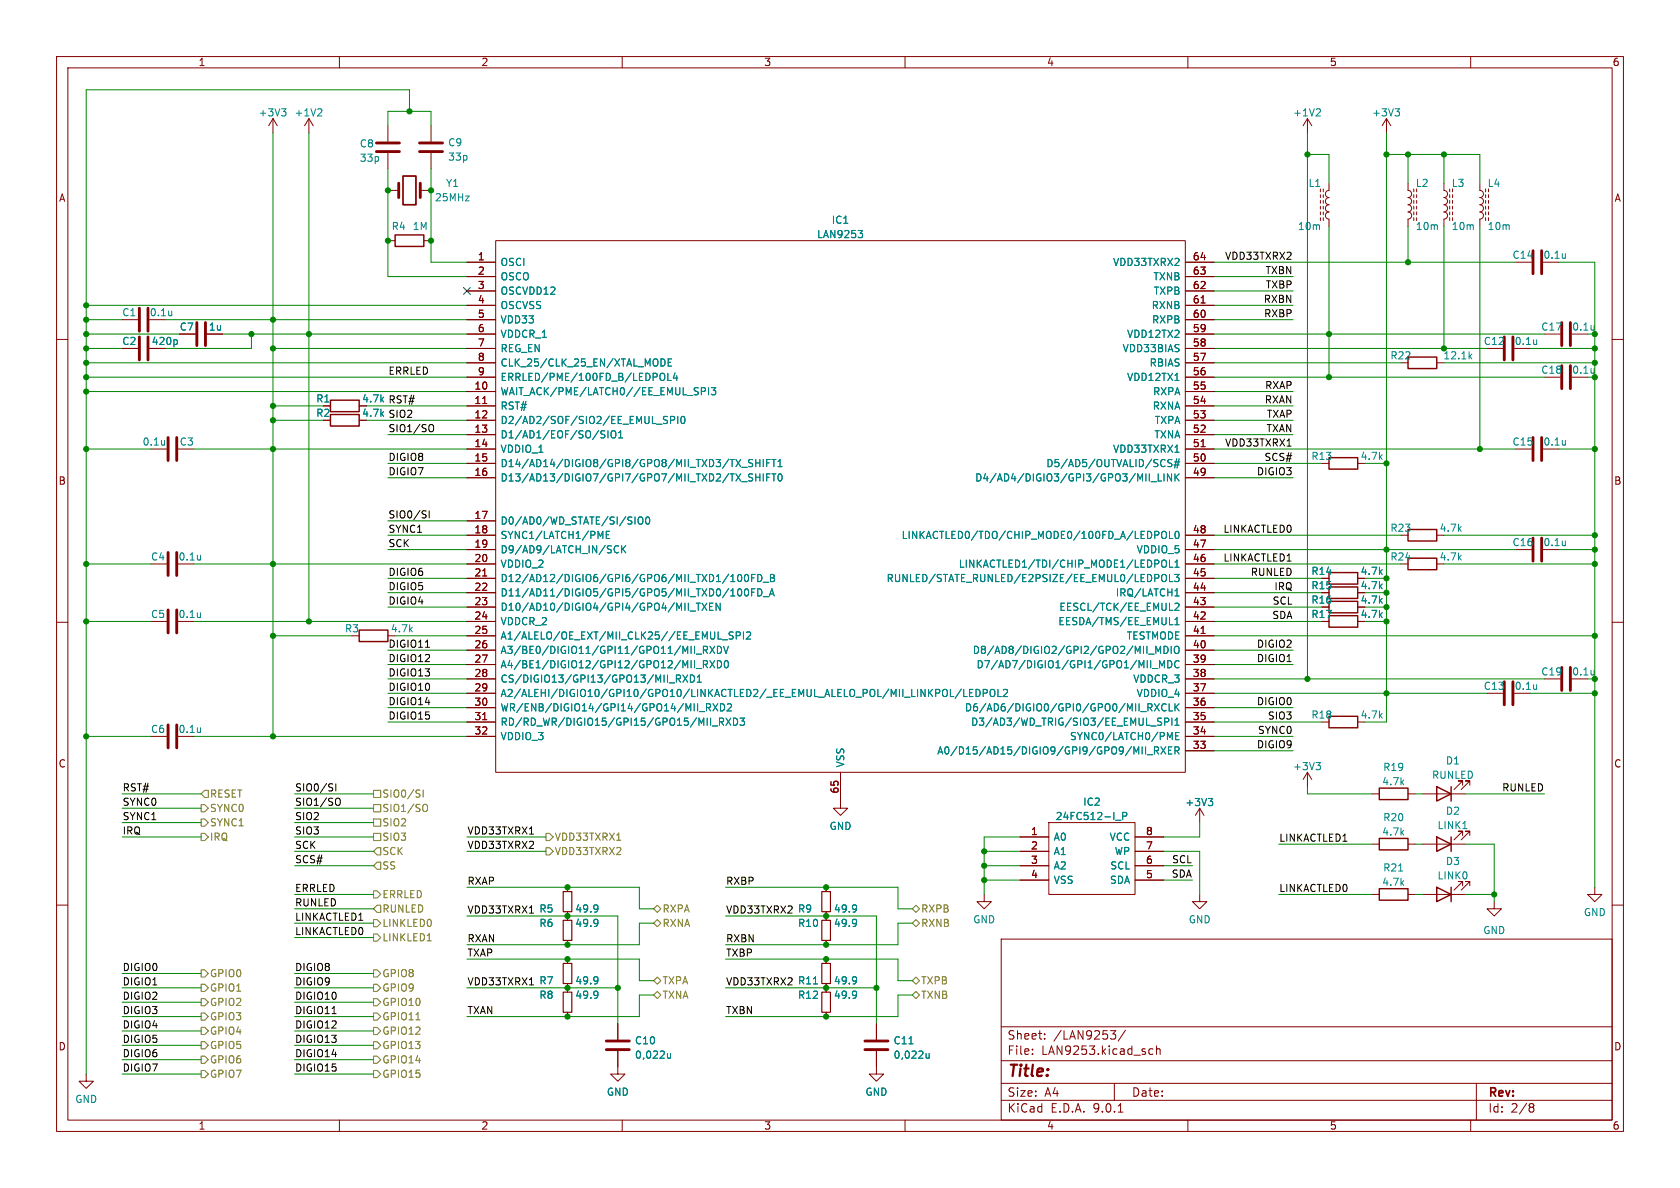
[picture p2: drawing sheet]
<svg xmlns="http://www.w3.org/2000/svg" width="297mm" height="210mm" viewBox="0 0 297 210" stroke-linecap="round" stroke-linejoin="round" font-family="sans-serif">
<g fill="none" stroke="#840000" stroke-width=".18">
<path d="M10 10h277v190h-277zM12 12h273v186h-273zM60 10v2M110 10v2M160 10v2M210 10v2M260 10v2M48.3 21l-.8 1.2M48.3 21l.7 1.2M48.3 21v2.5M54.6 21l-.8 1.2M54.6 21l.8 1.2"/>
<path d="M54.6 21v2.5M68.6 33.7h1.9M68.6 22.2v2.8M68.6 27.1v2.7M74.3 33.7h1.9M76.2 22.2v2.8M76.2 27.1v2.7M231.1 21l-.7 1.2M231.1 21l.8 1.2M231.1 21v2.5M233.4 33.4v.5M233.4 34.4v.5"/>
<path d="M233.4 35.4v.5M233.4 36.4v.6M233.4 37.5v.5M233.4 38.5v.5M233.9 33.4v.5M233.9 34.4v.5M233.9 35.4v.5M233.9 36.4v.6M233.9 37.5v.5M233.9 38.5v.5M234.9 32.4v1.3a.63 .63 0 0 0-.6 .6 .63 .63 0 0 0 .6 .6 .63 .63 0 0 0-.6 .7 .63 .63 0 0 0 .6 .6 .63 .63 0 0 0-.6 .6 .63 .63 0 0 0 .6 .7 .63 .63 0 0 0-.6 .6 .63 .63 0 0 0 .6 .6v1.3M245.1 21l-.8 1.2"/>
<path d="M245.1 21l.8 1.2M245.1 21v2.5M248.9 32.4v1.3a.63 .63 0 0 1 .7 .6 .63 .63 0 0 1-.7 .6 .63 .63 0 0 1 .7 .7 .63 .63 0 0 1-.7 .6 .63 .63 0 0 1 .7 .6 .63 .63 0 0 1-.7 .7 .63 .63 0 0 1 .7 .6 .63 .63 0 0 1-.7 .6v1.3M249.9 33.4v.5M249.9 34.4v.5M249.9 35.4v.5M249.9 36.4v.6M249.9 37.5v.5M249.9 38.5v.5M250.4 33.4v.5M250.4 34.4v.5M250.4 35.4v.5"/>
<path d="M250.4 36.4v.6M250.4 37.5v.5M250.4 38.5v.5M255.3 32.4v1.3a.63 .63 0 0 1 .6 .6 .63 .63 0 0 1-.6 .6 .63 .63 0 0 1 .6 .7 .63 .63 0 0 1-.6 .6 .63 .63 0 0 1 .6 .6 .63 .63 0 0 1-.6 .7 .63 .63 0 0 1 .6 .6 .63 .63 0 0 1-.6 .6v1.3M256.3 33.4v.5M256.3 34.4v.5M256.3 35.4v.5M256.3 36.4v.6M256.3 37.5v.5M256.3 38.5v.5M256.8 33.4v.5M256.8 34.4v.5"/>
<path d="M256.8 35.4v.5M256.8 36.4v.6M256.8 37.5v.5M256.8 38.5v.5M261.6 32.4v1.3a.63 .63 0 0 1 .7 .6 .63 .63 0 0 1-.7 .6 .63 .63 0 0 1 .7 .7 .63 .63 0 0 1-.7 .6 .63 .63 0 0 1 .7 .6 .63 .63 0 0 1-.7 .7 .63 .63 0 0 1 .7 .6 .63 .63 0 0 1-.7 .6v1.3M262.6 33.4v.5M262.6 34.4v.5M262.6 35.4v.5M262.6 36.4v.6M262.6 37.5v.5M262.6 38.5v.5M263.1 33.4v.5"/>
<path d="M263.1 34.4v.5M263.1 35.4v.5M263.1 36.4v.6M263.1 37.5v.5M263.1 38.5v.5M21.6 56.5h2.8M31.7 59.1h2.8M36.6 59.1h2.8M68.6 42.5h1.2M74.9 42.5h1.3M82.5 56.5h5.1M82.5 59.1h5.1"/>
<path d="M82.5 46.4h5.1M82.5 48.9h5.1M82.5 51.4h5.1M82.5 54h5.1M87.6 42.5h121.9v94h-121.9zM209.5 56.5h5.1M209.5 59.1h5.1M209.5 46.4h5.1M209.5 48.9h5.1M209.5 51.4h5.1M209.5 54h5.1M212.3 53.6h.8"/>
<path d="M10 60h2M21.6 61.6h2.8M26.7 79.4h2.8M57.1 71.8h1.3M82.5 71.8h5.1M82.5 61.6h5.1M82.5 79.4h5.1M82.5 64.1h5.1M82.5 66.7h5.1M82.5 69.2h5.1M82.5 74.3h5.1M82.5 76.8h5.1"/>
<path d="M85.3 71.3h.8M209.5 71.8h5.1M209.5 61.6h5.1M209.5 79.4h5.1M209.5 64.1h5.1M209.5 66.7h5.1M209.5 69.2h5.1M209.5 74.3h5.1M209.5 76.8h5.1M212.3 79h.8M254 64.1h1.3M285 60h2"/>
<path d="M26.7 99.7h2.8M82.5 99.7h5.1M82.5 81.9h5.1M82.5 84.5h5.1M82.5 92.1h5.1M82.5 94.6h5.1M82.5 97.2h5.1M209.5 99.7h5.1M209.5 81.9h5.1M209.5 84.5h5.1M209.5 94.6h5.1M209.5 97.2h5.1"/>
<path d="M10 110h2M26.7 109.9h2.8M82.5 109.9h5.1M82.5 102.2h5.1M82.5 104.8h5.1M82.5 107.3h5.1M82.5 112.4h5.1M82.5 114.9h5.1M82.5 117.5h5.1M85.3 101.8h.8M209.5 109.9h5.1M209.5 102.2h5.1"/>
<path d="M209.5 104.8h5.1M209.5 107.3h5.1M209.5 112.4h5.1M209.5 114.9h5.1M209.5 117.5h5.1M212.3 112h.8M285 110h2M26.7 130.2h2.8M82.5 130.2h5.1M82.5 120h5.1M82.5 122.6h5.1M82.5 125.1h5.1"/>
<path d="M82.5 127.6h5.1M85.3 127.2h.8M148.6 136.5v6.4h1.3l-1.3 1.2-1.3-1.2h1.3M209.5 130.2h5.1M209.5 120h5.1M209.5 122.6h5.1M209.5 125.1h5.1M209.5 127.6h5.1M209.5 132.7h5.1M231.1 136.5v2.6M231.1 136.5l-.7 1.3M231.1 136.5l.8 1.3"/>
<path d="M258.6 138.8v-.8h-.8h.8l-1.6 1.6M259.8 138.8v-.8h-.7h.7l-1.5 1.6M100.3 156.8v.8M146 156.8v.8M174 158.1v1.3h1.3l-1.3 1.3-1.3-1.3h1.3M180.3 148h5.1M180.3 150.5h5.1M180.3 153h5.1M180.3 155.6h5.1M185.4 145.4h15.3v12.7h-15.3zM200.7 148h5M200.7 150.5h5"/>
<path d="M200.7 153h5M200.7 155.6h5M212.1 158.1v1.3h1.3l-1.3 1.3-1.3-1.3h1.3M212.1 142.9l-.8 1.2M212.1 142.9l.8 1.2M212.1 142.9v2.5M242.6 149.2h1.2M242.6 158.1h1.2M242.6 140.3h1.2M248.9 149.2h1.3M248.9 158.1h1.3M248.9 140.3h1.3"/>
<path d="M251.5 149.2h7.6M251.5 158.1h7.6M251.5 140.3h7.6M258.6 147.7v-.8h-.8h.8l-1.6 1.6M258.6 156.6v-.8h-.8h.8l-1.6 1.6M259.8 147.7v-.8h-.7h.7l-1.5 1.6M259.8 156.6v-.8h-.7h.7l-1.5 1.6M264.2 159.4v1.3h1.2l-1.2 1.2-1.3-1.2h1.3M281.9 156.8v1.3h1.3l-1.3 1.3-1.2-1.3h1.2M10 160h2M100.3 161.2v1.5M100.3 166.2v.8"/>
<path d="M100.3 169.5v.8M100.3 173.9v1.5M100.3 178.9v.8M146 161.2v1.5M146 166.2v.8M146 169.5v.8M146 173.9v1.5M146 178.9v.8M177 166h108v32h-108zM285 160h2M15.2 189.9v1.2h1.3l-1.3 1.3-1.2-1.3h1.2M60 198v2"/>
<path d="M109.2 185.8v4.1h1.3l-1.3 1.2-1.3-1.2h1.3M109.2 181v2.8M110 198v2M154.9 185.8v4.1h1.3l-1.3 1.2-1.2-1.2h1.2M154.9 181v2.8M160 198v2M177 194.5h108M177 191.5h108M177 187.5h108M177 181.5h108M182.5 186.3v.1M182.5 185.5v.1"/>
<path d="M184.7 183.6v.1M184.7 182.8v.1M196.3 182.2h.9l-.5 .6 .5 .1v.5l-.2 .3h-.5M197 191.5v3M197.7 196.6h.8M199 182.1l-1.3 2M203.2 186.3h.6M203.2 185.5h.6M204.5 185.5l.2-.1 .3 .1 .1 .9M204.5 184.9v1.5M210 198v2M260 198v2"/>
<path d="M261 191.5v6.5M270.6 195.1l.4 .1 .2 .2-.3 .3M270.6 195.7h.3M270.9 195.7l.2 .2 .1 .4-.2 .2-.4 .1"/>
</g>
<g fill="none" stroke="#008484" stroke-width=".18">
<path d="M49.8 19.2h.8l-.5 .5M50.3 19.7l.3 .3v.3l-.3 .2M56.7 19.2l.2 .3-.1 .3-.7 .7h.8M233.2 19.2l.2 .3v.3l-.7 .7h.7M246.6 19.2h.8l-.4 .5M247.2 19.7l.2 .3v.3l-.2 .2M30.4 55v.8M30.4 55.7l-.1 .1M151.7 40.7h.8l-.4 .5M152.2 41.2l.3 .3v.3l-.3 .2M276.7 44.8v.9M276.7 45.5v.1"/>
<path d="M281.8 57.5v.9M281.8 58.2v.1M29.1 77.8v.9M29.1 78.6h-.1M31.1 60.1l.3 .2v.4l-.3 .2M106.5 76.7l.3 .2 .1 .3-.2 .2h-.3M106.5 76.1l.4 .1M107.5 76.1v1.3M108.1 76.3l.2-.2a.43 .43 0 0 1 .6 .5v.4a.42 .42 0 0 1-.5 .4 .42 .42 0 0 1-.4-.4zM109.4 77.4h.7M109.4 76.5l.3-.4v1.3M116.9 63.4a.64 .64 0 0 1 .7 .7 .64 .64 0 0 1-.7 .6z"/>
<path d="M116.9 66h.1a.43 .43 0 0 1 .5 .4v.4a.42 .42 0 0 1-.2 .4 .42 .42 0 0 1-.4 0M117.3 74.1l.6 .2 .1 .3-.2 .3-.5-.1M118 73.7l-.5-.1-.2 .1M118.1 66v1.3h.6M118.1 64h.4M118.5 74.3l.7-.1 .1-.2-.1-.3-.7-.1v1.3M118.7 63.4h-.6v1.3h.6M119.3 65.9l-.3 .9h.8M119.6 66.4v.9M119.8 73.6v1.3M120.5 73.7l.2-.1a.68 .68 0 0 1 .4 .6 .68 .68 0 0 1-.4 .7l-.2-.1-.1-.4zM124 69.2l.6-.1 .1-.2v-.3l-.7-.1v1.3"/>
<path d="M125.3 68.5v1.3M125.7 68.5h.8l-.4 .5 .4 .1v.6l-.2 .1-.6-.1M207.7 67.3h.7M207.7 80h.7M259.8 63l.4 .4M260.2 62.6l-.5 .5M271.7 60.1v.8M271.7 60.8h-.1M276.7 77.8v.9M276.7 78.6h.1M281.8 65.1v.9M281.8 65.9h.1"/>
<path d="M35.4 98.2v.8M35.4 98.9h.1M106.2 94.8l.4-.9v1.3M107.2 94.5h.4M107.8 93.9h-.6v1.3h.6M109.4 96.6a.6 .6 0 0 0-.9 .4 .6 .6 0 0 0 .6 .7l.3-.1M109.9 96.5v1.2M110.1 97l.5 .7M110.6 96.5l-.7 .7M112.3 91.4v1.3M112.9 91.6l.2-.2a.43 .43 0 0 1 .6 .4v.4a.42 .42 0 0 1-.5 .5 .42 .42 0 0 1-.4-.5zM114.3 91.4h.1a.68 .68 0 0 1 .5 .6 .68 .68 0 0 1-.5 .7 .84 .84 0 0 1-.1-1.3z"/>
<path d="M131.1 82.6h1M131.1 85.2h1M133.1 81.3l-.5-.1-.2 .1v.4l.5 .3 .2 .3-.3 .2-.5-.1M133.1 83.8h-.5l-.2 .1v.3l.5 .3 .2 .3-.3 .2h-.5M133.6 81.2v1.3M133.6 83.8v1.2M133.6 81.8h.7M133.6 84.4h.7M134.3 81.2v1.3M134.3 83.8v1.2M134.9 81.2v1.3M134.9 83.8v1.2"/>
<path d="M135.5 81.8h.5M135.5 84.4h.5M136.1 81.2h-.6v1.3M136.1 83.8h-.6v1.2M136.4 81.2h.8M136.4 83.8h.8M136.8 81.2v1.3M136.8 83.8v1.2M137.5 82.5h.8M137.5 81.6l.4-.4v1.3M137.7 83.9l.1-.1a.68 .68 0 0 1 .5 .6 .68 .68 0 0 1-.5 .6l-.1-.1-.2-.3zM203.5 85.2h1"/>
<path d="M204.2 93.9h.4l.3 .3-.1 .3-.6 .1M204.8 83.8v1.2h.6M205.5 94l.2-.1a.43 .43 0 0 1 .5 .4v.5a.42 .42 0 0 1-.4 .4 .42 .42 0 0 1-.4-.4v-.5zM205.5 99.1l.2-.1a.43 .43 0 0 1 .5 .4v.5a.42 .42 0 0 1-.4 .4 .42 .42 0 0 1-.4-.4v-.5zM205.8 83.8v1.2M206.8 93.9v1.3h.6M206.8 99v1.3h.6M207.1 83.8v1.2l-.7-1.2v1.2M207.2 81.3l-.5-.1-.2 .1v.4l.6 .3 .1 .3-.3 .2-.4-.1M207.5 82.2h.9M207.7 81.6h.9M207.7 83.8v1.2"/>
<path d="M207.7 99.4l.4-.4v1.3M207.8 94l.2-.1a.68 .68 0 0 1 .5 .7 .68 .68 0 0 1-.5 .6l-.2-.1-.1-.4zM207.9 84.3l.5 .7M208 81.1l-.3 1.6M208.4 81.1l-.3 1.6M208.4 83.8l-.7 .7M276.7 95.6v.9M276.7 96.3v.1M35.4 108.3v.9M35.4 109v.1M119.6 120l.6-.1 .1-.2-.1-.3-.6-.1v1.3M119.9 120l.4 .6"/>
<path d="M120.7 119.3l.9 1.3M121.6 119.3l-.9 1.3M122 108h1M122.1 119.3a.64 .64 0 0 1 .7 .7 .64 .64 0 0 1-.7 .6zM123.1 106.6h.7M123.1 115.6h1M123.1 118.2h1M123.3 119.7l.3-.4v1.3M123.4 106.6v1.3M124.1 106.6l.9 1.3M124.4 114.9l.6-.1 .1-.1-.1-.3-.6-.2v1.3M124.4 117.4h.6l.1-.2-.1-.3-.6-.1v1.3"/>
<path d="M124.7 114.9l.4 .6M124.7 117.4l.4 .7M125 106.6l-.9 1.3M125.4 107.2h.5M125.5 114.2l.9 1.3M125.5 116.8l.9 1.3M126 106.6h-.6v1.3h.6M126.4 114.2l-.9 1.3M126.4 116.8l-.9 1.3M126.8 116.8a.64 .64 0 0 1 .8 .6 .64 .64 0 0 1-.8 .7zM126.8 114.2a.64 .64 0 0 1 .8 .7 .64 .64 0 0 1-.8 .6zM127.3 106.6v1.3l-.7-1.3v1.3"/>
<path d="M127.7 113.1h.9M127.9 114.2l.4 1.3 .5-1.3M128.2 116.9l.1-.1a.68 .68 0 0 1 .5 .6 .68 .68 0 0 1-.5 .7l-.1-.2-.2-.3zM129.6 111.8l-.5-.1-.1 .1v.4l.5 .2 .1 .3-.2 .3-.5-.1M130.2 112.4l.6-.1 .1-.2-.1-.3-.6-.1v1.3M130.5 101.7l.2-.2a.68 .68 0 0 1 .4 .7 .68 .68 0 0 1-.4 .6l-.2-.1-.1-.4zM130.5 104.2l.2-.1a.68 .68 0 0 1 .4 .6 .68 .68 0 0 1-.4 .7l-.2-.2-.1-.3zM131.4 111.7v1.3M131.8 101.6l.1-.1a.68 .68 0 0 1 .5 .7 .68 .68 0 0 1-.5 .6 .84 .84 0 0 1-.1-1.2zM131.8 104.1h.1a.68 .68 0 0 1 .5 .6 .68 .68 0 0 1-.5 .7 .84 .84 0 0 1-.1-1.3zM132 111.8l.5-.1 .2 .4-.8 .9h.8M132.9 102.1h.4"/>
<path d="M132.9 104.7h.4M133.5 101.5h-.6v1.3M133.5 104.1h-.6v1.3M134 101.5a.64 .64 0 0 1 .7 .7 .64 .64 0 0 1-.7 .6zM134 104.1a.64 .64 0 0 1 .7 .6 .64 .64 0 0 1-.7 .7zM134.9 102.9h1M134.9 105.5h1M136 105.4l.4-1.3 .5 1.3M136.1 105h.7M136.2 101.5h.4l.3 .3-.3 .3 .3 .2v.3l-.2 .2h-.5zM136.2 102.1h.4M203.1 115.6h.9"/>
<path d="M203.7 118.2h1M204.3 115.5v-1.3l.5 1 .4-1v1.3M204.8 101.7v.4M205 118.1v-1.3l.4 .9 .4-.9v1.3M205.5 101.6l.2-.1a.43 .43 0 0 1 .5 .5v.4a.42 .42 0 0 1-.4 .4 .42 .42 0 0 1-.4-.4v-.4zM205.8 114.2a.64 .64 0 0 1 .7 .7 .64 .64 0 0 1-.7 .6zM206.5 116.8a.64 .64 0 0 1 .7 .6 .64 .64 0 0 1-.7 .7zM206.8 101.5v1.3h.6M206.8 107.9h.6M206.8 110.4h.6M207.1 114.2v1.3M207.7 101.5h.7l-.4 .5 .4 .1v.6l-.2 .1-.5-.1"/>
<path d="M207.7 105.4h.7M207.7 106.7l.5-.1 .2 .4-.7 .9h.7M207.7 100.3h.7M207.7 109.5l.4-.3v1.2M207.7 110.4h.7M207.8 114.3l.1-.1a.43 .43 0 0 1 .5 .5v.4a.42 .42 0 0 1-.4 .4 .42 .42 0 0 1-.4-.4v-.4zM207.8 104.4l.3-.3v1.3M208.4 116.9a.6 .6 0 0 0-.8 .4 .6 .6 0 0 0 .6 .8l.2-.2M281.8 118.5v.8M281.8 119.2v.1M35.4 128.6v.9M35.4 129.4h.1"/>
<path d="M118.3 120.7h1M123.3 120.6h.7M123.6 125.8h1M124.9 125.1l.6-.1 .1-.2v-.3l-.7-.1v1.3M125.2 125.1l.4 .6M125.9 128.3h1M126 124.4l.9 1.3M126.9 124.4l-.9 1.3M127.2 127.6l.6-.1 .1-.1v-.3l-.7-.2v1.3M127.4 124.4a.64 .64 0 0 1 .7 .6 .64 .64 0 0 1-.7 .7zM127.5 127.6l.4 .6M128.3 126.9l.9 1.3"/>
<path d="M128.6 124.5l.5-.1 .2 .4-.8 .9h.8M129.2 126.9l-.9 1.3M129.7 126.9a.64 .64 0 0 1 .7 .7 .64 .64 0 0 1-.7 .6zM130.8 126.9h.8l-.4 .5 .4 .1v.6l-.2 .1-.6-.1M170 121.8l-1.1 1.6M170.4 121.9v1.2h.6M171.4 122.5h.4M172 121.9h-.6v1.2h.6M172.6 121.9a.64 .64 0 0 1 .7 .6 .64 .64 0 0 1-.7 .6zM173.8 122.5h.6l.1-.2v-.3l-.7-.1v1.2M175.2 121.9h.1a.43 .43 0 0 1 .6 .4v.4a.42 .42 0 0 1-.4 .5 .42 .42 0 0 1-.5-.5v-.4zM176.4 121.9v1.2h.6"/>
<path d="M177.4 122l.5-.1 .2 .3-.8 .9h.8M202.5 132v1.3M202.8 133.4h1M203.2 125.1l.5 .6M203.4 124.4l.3 .2-.1 .3-.2 .2M204.1 124.4l.8 1.3M204.1 132.7l.6-.1 .1-.2v-.3l-.7-.1v1.3M204.4 132.7l.4 .6M204.8 127h.6M204.8 127.5l.4 .2 .2 .3-.3 .2h-.5M204.9 124.4l-.8 1.3M205.2 132l.9 1.3"/>
<path d="M205.9 127.6l.6-.1 .1-.1v-.3l-.7-.2v1.3M206.1 132l-.9 1.3M206.1 124.5a.6 .6 0 0 0-.8 .4 .6 .6 0 0 0 .6 .8l.2-.1M206.6 132.6h.4M206.7 124.4v1.3h.6M206.8 130.4l.4-.9v1.3M207.2 126.9v1.3M207.2 132h-.6v1.3h.6M207.7 124.4v1.3M207.7 132.7l.6-.1 .1-.2v-.3l-.7-.1v1.3M207.7 128.2h.7M207.7 127.3l.4-.4v1.3"/>
<path d="M207.8 130.1h.5M207.9 124.9l.5 .8M208 132.7l.4 .6M208.4 124.4l-.7 .7M208.4 129.5h-.6v1.3h.6M232.7 134.8h.7l-.4 .5M233.2 135.3l.2 .2v.3l-.2 .3M271.7 121v.9M271.7 121.7l-.1 .1M197.2 145h1M198.5 144.3l.6-.1 .1-.2-.1-.3-.6-.1v1.3M213.6 141.1h.8l-.4 .5"/>
<path d="M214.1 141.6l.3 .3v.3l-.3 .2M247.3 154h.7M258.6 146.5h.7M105.6 175.3a1.07 1.07 0 0 1-.1 1.1M105.6 160v.1a1.07 1.07 0 0 1-.1 1M105.6 162.6a1.07 1.07 0 0 1-.1 1.1M105.6 172.7v.1a1.07 1.07 0 0 1-.1 1M105.7 175.7l-.1 .2M105.7 173.2l-.1 .2M105.7 160.5l-.1 .2M105.7 163l-.1 .2M143.8 173.9h.7"/>
<path d="M151.3 160l.1 .1a1.07 1.07 0 0 1-.2 1M151.3 162.6h.1a1.07 1.07 0 0 1-.2 1.1M151.3 172.7l.1 .1a1.07 1.07 0 0 1-.2 1M151.3 175.3h.1a1.07 1.07 0 0 1-.2 1.1M151.4 160.5l-.1 .2M151.4 163l-.1 .2M151.4 173.2l-.1 .2M151.4 175.7l-.1 .2M118.5 186.9l-.1 .2-.3-.1M118.5 186.2v.9M160.7 184.5h.7M164.3 186.2v.9"/>
<path d="M164.3 186.9l-.2 .2-.3-.1"/>
</g>
<g fill="none" stroke="#840000" stroke-width=".51">
<path d="M66.5 25.3h4.1M66.5 26.8h4.1M70.5 32.4v2.5M74.2 25.3h4M74.2 26.8h4M74.3 32.4v2.5M24.6 54.5v4M24.6 59.6v4M26.2 54.5v4M26.2 59.6v4M34.8 57v4.1M36.3 57v4.1"/>
<path d="M265.9 59.6v4M267.5 59.6v4M271 44.3v4.1M272.5 44.3v4.1M276.1 57v4.1M277.6 57v4.1M29.7 77.3v4.1M31.2 77.3v4.1M271 77.3v4.1M272.5 77.3v4.1M276.1 64.6v4.1M277.6 64.6v4.1"/>
<path d="M29.7 97.7v4M31.2 97.7v4M271 95.1v4.1M272.5 95.1v4.1M29.7 107.8v4.1M31.2 107.8v4.1M276.1 118v4M277.6 118v4M29.7 128.1v4.1M31.2 128.1v4.1M265.9 120.5v4.1M267.5 120.5v4.1"/>
<path d="M107.2 184h4.1M107.2 185.5h4.1M152.9 184h4.1M152.9 185.5h4.1"/>
</g>
<g fill="none" stroke="#840000" stroke-width=".25">
<path d="M69.8 41.5h5.1v2.1h-5.1zM58.4 73.3h5.1v2h-5.1zM58.4 70.7h5.1v2.1h-5.1zM248.9 63.1h5.1v2.1h-5.1zM234.9 80.9h5.1v2h-5.1zM248.9 93.6h5.1v2h-5.1zM248.9 98.7h5.1v2h-5.1zM63.5 111.4h5.1v2h-5.1zM234.9 106.3h5.1v2h-5.1zM234.9 108.8h5.1v2.1h-5.1zM234.9 103.8h5.1v2h-5.1zM234.9 101.2h5.1v2.1h-5.1z"/>
<path d="M234.9 126.6h5.1v2.1h-5.1zM243.8 139.3h5.1v2.1h-5.1zM254 139.1l2.5 1.2-2.5 1.3zM256.5 139.1v2.5M243.8 157.1h5.1v2h-5.1zM243.8 148.2h5.1v2h-5.1zM254 148l2.5 1.2-2.5 1.3zM254 156.8l2.5 1.3-2.5 1.3zM256.5 148v2.5M256.5 156.8v2.6"/>
</g>
<path d="M99.6 157.6h1.5v3.6h-1.5zM145.3 157.6h1.5v3.6h-1.5zM99.6 175.4h1.5v3.5h-1.5zM99.6 170.3h1.5v3.6h-1.5zM99.6 162.7h1.5v3.5h-1.5zM145.3 162.7h1.5v3.5h-1.5zM145.3 170.3h1.5v3.6h-1.5zM145.3 175.4h1.5v3.5h-1.5z" fill="none" stroke="#840000" stroke-width=".2"/>
<path d="M71.2 31.1h2.3v5.1h-2.3z" fill="none" stroke="#840000" stroke-width=".3"/>
<g fill="none" stroke="#848400" stroke-width=".18">
<path d="M36.2 139.7h.6v1.3h-.6l-.6-.7zM66 139.7h1.3v1.3h-1.3zM74.1 139.6l.2 .1M74.8 139.6v1.3M35.6 142.2h.6l.6 .7-.6 .6h-.6zM35.6 144.8h.6l.6 .6-.6 .7h-.6zM35.6 147.3h.6l.6 .7-.6 .6h-.6zM66 144.8h1.3v1.3h-1.3zM66 142.2h1.3v1.3h-1.3zM66 147.3h1.3v1.3h-1.3zM66 157.5h.7l.6 .6-.6 .7h-.7zM66.7 152.4h.6v1.3h-.6l-.7-.7z"/>
<path d="M66.7 149.9h.6v1.2h-.6l-.7-.6zM74.1 140.4l.2 .2-.2 .3M75 142.2a.43 .43 0 0 1 .6 .4v.4a.43 .43 0 0 1-.6 .5M96.5 147.3h.7l.6 .7-.6 .6h-.7zM96.5 149.9h.7l.6 .6-.6 .6h-.7zM109 148.5h.8M35.6 176.5h.6l.6 .7-.6 .6h-.6zM35.6 179.1h.6l.6 .6-.6 .6h-.6zM35.6 171.5h.6l.6 .6-.6 .6h-.6zM35.6 174h.6l.6 .6-.6 .7h-.6zM66 176.5h.7l.6 .7-.6 .6h-.7zM66 165.1h.7l.6 .6-.6 .7h-.7z"/>
<path d="M66 162.6h.7l.6 .6-.6 .6h-.7zM66 171.5h.7l.6 .6-.6 .6h-.7zM66 174h.7l.6 .6-.6 .7h-.7zM66 179.1h.7l.6 .6-.6 .6h-.7zM66.7 160h.6v1.3h-.6l-.7-.6zM75.5 166.3h.7M115.6 175.9l.6-.6 .6 .6-.6 .6zM115.6 163.2l.6-.6 .6 .6-.6 .6zM115.6 173.4l.6-.7 .6 .7-.6 .6zM115.6 160.7l.6-.7 .6 .7-.6 .6zM161.3 163.2l.6-.6 .7 .6-.7 .6zM161.3 160.7l.6-.7 .7 .7-.7 .6z"/>
<path d="M161.3 173.4l.6-.7 .7 .7-.7 .6zM161.3 175.9l.6-.6 .7 .6-.7 .6zM35.6 186.7h.6l.6 .6-.6 .7h-.6zM35.6 184.2h.6l.6 .6-.6 .6h-.6zM35.6 189.2h.6l.6 .7-.6 .6h-.6zM35.6 181.6h.6l.6 .6-.6 .7h-.6zM66 184.2h.7l.6 .6-.6 .6h-.7zM66 189.2h.7l.6 .7-.6 .6h-.7zM66 186.7h.7l.6 .6-.6 .7h-.7zM66 181.6h.7l.6 .6-.6 .7h-.7zM73.5 180.3h.8"/>
</g>
<g fill="none" stroke="#000" stroke-width=".18">
<path d="M76.1 75.1a.43 .43 0 0 1 .6 .4v.4a.43 .43 0 0 1-.6 .4M227.5 78.9h.8M75.2 90.3l.1 .1M75.2 91l.1 .2-.1 .3M75.9 90.3v1.3M75.2 114.4h.7M58.6 138.6h.2M58.7 139.3l.1 .2-.1 .3M59.4 138.6v1.2M59.6 141.1a.43 .43 0 0 1 .6 .4v.4a.43 .43 0 0 1-.6 .5M93.6 147.4h.7M58.7 179.2h.7"/>
<path d="M93.6 174.1h.7M93.6 161.4h.7"/>
</g>
<g fill="none" stroke="#008400" stroke-width=".18">
<path d="M72.4 19.7v-3.8h-57.2v174M48.3 23.5v106.7M54.6 23.5v86.4M68.6 29.8v19.1h13.9M68.6 22.2v-2.5h7.6v2.5M76.2 29.8v16.6h6.3M231.1 27.3h3.8v5.1M231.1 23.5v96.5M245.1 27.3h16.5v5.1M245.1 23.5v104.1h-3.8M248.9 27.3v5.1M255.3 27.3v5.1"/>
<path d="M15.2 54h67.3M15.2 56.5h6.4M15.2 59.1h16.5M29.2 56.5h53.3M39.4 59.1h43.1M44.4 59.1v2.5h-15.2M214.6 54h14M214.6 56.5h14M214.6 59.1h58.4M214.6 46.4h53.4M214.6 51.4h14M214.6 48.9h14"/>
<path d="M234.9 40v26.7M248.9 40v6.4M255.3 40v21.6M261.6 40v39.4M275.6 46.4h6.3v110.4M280.7 59.1h1.2M15.2 61.6h6.4M15.2 66.7h67.3M15.2 79.4h11.5M15.2 64.1h67.3M15.2 69.2h67.3M34.3 79.4h48.2"/>
<path d="M48.3 61.6h34.2M48.3 71.8h8.8M48.3 74.3h8.8M64.8 71.8h17.7M64.8 74.3h17.7M68.6 76.8h13.9M214.6 61.6h48.3M214.6 66.7h58.4M214.6 79.4h53.4M214.6 64.1h33M214.6 71.8h14M214.6 74.3h14"/>
<path d="M214.6 69.2h14M214.6 76.8h14M255.3 64.1h26.6M270.5 61.6h11.4M275.6 79.4h6.3M280.7 66.7h1.2M15.2 99.7h11.5M34.3 99.7h48.2M68.6 81.9h13.9M68.6 97.2h13.9M68.6 94.6h13.9M68.6 84.5h13.9"/>
<path d="M68.6 92.1h13.9M214.6 81.9h19.1M214.6 97.2h53.4M214.6 99.7h33M214.6 94.6h33M214.6 84.5h14M241.3 81.9h3.8M255.3 99.7h26.6M255.3 94.6h26.6M275.6 97.2h6.3M15.2 109.9h11.5M34.3 109.9h48.2"/>
<path d="M48.3 112.4h13.9M68.6 104.8h13.9M68.6 102.2h13.9M68.6 107.3h13.9M68.6 114.9h13.9M68.6 117.5h13.9M69.8 112.4h12.7M214.6 109.9h19.1M214.6 104.8h19.1M214.6 102.2h19.1M214.6 112.4h67.3M214.6 107.3h19.1"/>
<path d="M214.6 114.9h14M214.6 117.5h14M241.3 109.9h3.8M241.3 104.8h3.8M241.3 102.2h3.8M241.3 107.3h3.8M15.2 130.2h11.5M34.3 130.2h48.2M68.6 120h13.9M68.6 122.6h13.9M68.6 127.6h13.9M68.6 125.1h13.9"/>
<path d="M214.6 120h58.4M214.6 122.6h48.3M214.6 127.6h19.1M214.6 125.1h14M214.6 130.2h14M214.6 132.7h14M231.1 139.1v1.2h11.5M270.5 122.6h11.4M280.7 120h1.2M21.6 140.3h14M21.6 145.4h14M21.6 142.9h14"/>
<path d="M21.6 148h14M52.1 140.3h13.9M52.1 158.1h13.9M52.1 150.5h13.9M52.1 145.4h13.9M52.1 142.9h13.9M52.1 148h13.9M52.1 153h13.9M82.5 156.8h30.5v3.9h2.6M82.5 150.5h14M82.5 148h14M128.3 156.8h30.4v3.9h2.6"/>
<path d="M174 150.5h6.3M174 153h6.3M174 155.6h6.3M180.3 148h-6.3v10.1M205.7 150.5h6.4v7.6M205.7 153h5.1M205.7 155.6h5.1M212.1 145.4v2.6h-6.4M226.1 158.1h16.5M226.1 149.2h16.5M250.2 140.3h1.3M250.2 158.1h1.3"/>
<path d="M250.2 149.2h1.3M259.1 140.3h13.9M259.1 158.1h5.1M259.1 149.2h5.1v10.2M21.6 179.7h14M21.6 172.1h14M21.6 174.6h14M21.6 177.2h14M52.1 179.7h13.9M52.1 160.7h13.9M52.1 163.2h13.9M52.1 165.7h13.9"/>
<path d="M52.1 172.1h13.9M52.1 174.6h13.9M52.1 177.2h13.9M82.5 174.6h26.7M82.5 169.5h30.5v3.9h2.6M82.5 161.9h26.7v19.1M115.6 175.9h-2.6v3.8h-30.5M115.6 163.2h-2.6v3.8h-30.5M128.3 174.6h26.6M128.3 169.5h30.4v3.9h2.6M128.3 161.9h26.6v19.1M161.3 175.9h-2.6v3.8h-30.4"/>
<path d="M161.3 163.2h-2.6v3.8h-30.4M21.6 187.3h14M21.6 184.8h14M21.6 182.2h14M21.6 189.9h14M52.1 187.3h13.9M52.1 184.8h13.9M52.1 182.2h13.9M52.1 189.9h13.9"/>
</g>
<path d="M81.9 50.8l1.3 1.2M83.2 50.8l-1.3 1.2" fill="none" stroke="#000084" stroke-width=".18"/>
<g fill="#008400" stroke="#008400" stroke-width=".18">
<circle cx="100.3" cy="156.8" r=".46"/>
<circle cx="15.2" cy="130.2" r=".46"/>
<circle cx="100.3" cy="169.5" r=".46"/>
<circle cx="100.3" cy="179.7" r=".46"/>
<circle cx="100.3" cy="174.6" r=".46"/>
<circle cx="109.2" cy="174.6" r=".46"/>
<circle cx="100.3" cy="161.9" r=".46"/>
<circle cx="100.3" cy="167" r=".46"/>
<circle cx="146" cy="156.8" r=".46"/>
<circle cx="146" cy="161.9" r=".46"/>
<circle cx="146" cy="167" r=".46"/>
<circle cx="146" cy="174.6" r=".46"/>
<circle cx="146" cy="179.7" r=".46"/>
<circle cx="146" cy="169.5" r=".46"/>
<circle cx="154.9" cy="174.6" r=".46"/>
<circle cx="248.9" cy="27.3" r=".46"/>
<circle cx="245.1" cy="27.3" r=".46"/>
<circle cx="234.9" cy="59.1" r=".46"/>
<circle cx="255.3" cy="27.3" r=".46"/>
<circle cx="231.1" cy="27.3" r=".46"/>
<circle cx="281.9" cy="66.7" r=".46"/>
<circle cx="281.9" cy="59.1" r=".46"/>
<circle cx="281.9" cy="64.1" r=".46"/>
<circle cx="281.9" cy="79.4" r=".46"/>
<circle cx="281.9" cy="61.6" r=".46"/>
<circle cx="255.3" cy="61.6" r=".46"/>
<circle cx="281.9" cy="112.4" r=".46"/>
<circle cx="281.9" cy="99.7" r=".46"/>
<circle cx="281.9" cy="122.6" r=".46"/>
<circle cx="281.9" cy="120" r=".46"/>
<circle cx="245.1" cy="109.9" r=".46"/>
<circle cx="264.2" cy="158.1" r=".46"/>
<circle cx="234.9" cy="66.7" r=".46"/>
<circle cx="248.9" cy="46.4" r=".46"/>
<circle cx="245.1" cy="104.8" r=".46"/>
<circle cx="261.6" cy="79.4" r=".46"/>
<circle cx="245.1" cy="81.9" r=".46"/>
<circle cx="245.1" cy="97.2" r=".46"/>
<circle cx="245.1" cy="102.2" r=".46"/>
<circle cx="281.9" cy="94.6" r=".46"/>
<circle cx="281.9" cy="97.2" r=".46"/>
<circle cx="245.1" cy="122.6" r=".46"/>
<circle cx="245.1" cy="107.3" r=".46"/>
<circle cx="174" cy="155.6" r=".46"/>
<circle cx="174" cy="153" r=".46"/>
<circle cx="231.1" cy="120" r=".46"/>
<circle cx="174" cy="150.5" r=".46"/>
<circle cx="44.4" cy="59.1" r=".46"/>
<circle cx="48.3" cy="56.5" r=".46"/>
<circle cx="54.6" cy="59.1" r=".46"/>
<circle cx="15.2" cy="69.2" r=".46"/>
<circle cx="15.2" cy="79.4" r=".46"/>
<circle cx="15.2" cy="66.7" r=".46"/>
<circle cx="15.2" cy="61.6" r=".46"/>
<circle cx="15.2" cy="64.1" r=".46"/>
<circle cx="48.3" cy="79.4" r=".46"/>
<circle cx="48.3" cy="71.8" r=".46"/>
<circle cx="68.6" cy="33.7" r=".46"/>
<circle cx="76.2" cy="33.7" r=".46"/>
<circle cx="15.2" cy="59.1" r=".46"/>
<circle cx="15.2" cy="54" r=".46"/>
<circle cx="15.2" cy="56.5" r=".46"/>
<circle cx="68.6" cy="42.5" r=".46"/>
<circle cx="76.2" cy="42.5" r=".46"/>
<circle cx="72.4" cy="19.7" r=".46"/>
<circle cx="15.2" cy="99.7" r=".46"/>
<circle cx="48.3" cy="99.7" r=".46"/>
<circle cx="15.2" cy="109.9" r=".46"/>
<circle cx="54.6" cy="109.9" r=".46"/>
<circle cx="48.3" cy="130.2" r=".46"/>
<circle cx="48.3" cy="112.4" r=".46"/>
<circle cx="48.3" cy="74.3" r=".46"/>
<circle cx="48.3" cy="61.6" r=".46"/>
</g>
<text font-size="2.8" fill="#840000" x="178" y="190.9">Title:</text>
<g font-size="2.1" fill="#840000">
<text x="178" y="184">Sheet:</text>
<text x="186.2" y="184">/LAN9253/</text>
<text x="178" y="186.7">File:</text>
<text x="184.1" y="186.7">LAN9253.kicad_sch</text>
<text x="178" y="196.9">KiCad</text>
<text x="178" y="194.1">Size:</text>
<text x="184.7" y="194.1">A4</text>
<text x="185.7" y="196.9">E.D.A.</text>
<text x="193.3" y="196.9">9.0.1</text>
<text x="200" y="194.1">Date:</text>
<text x="263" y="194.3">Rev:</text>
<text x="263" y="196.9">Id:</text>
<text x="267.1" y="196.9">2/8</text>
</g>
<g font-size="1.8" fill="#840000">
<text x="35" y="11.9">1</text>
<text x="85" y="11.9">2</text>
<text x="135" y="11.9">3</text>
<text x="185" y="11.9">4</text>
<text x="235" y="11.9">5</text>
<text x="285" y="11.9">6</text>
<text x="10.3" y="35.9">A</text>
<text x="285.3" y="35.9">A</text>
<text x="84.4" y="46.1">1</text>
<text x="210.8" y="46.1">64</text>
<text x="84.4" y="48.6">2</text>
<text x="84.4" y="51.2">3</text>
<text x="84.4" y="53.7">4</text>
<text x="210.8" y="48.6">63</text>
<text x="210.8" y="51.2">62</text>
<text x="210.8" y="53.7">61</text>
<text x="84.4" y="56.3">5</text>
<text x="84.4" y="58.8">6</text>
<text x="210.8" y="56.3">60</text>
<text x="210.8" y="58.8">59</text>
<text x="26.7" y="61.2">420p</text>
<text x="84.4" y="61.3">7</text>
<text x="84.4" y="63.9">8</text>
<text x="210.8" y="61.3">58</text>
<text x="210.8" y="63.9">57</text>
<text x="63.9" y="71.3">4.7k</text>
<text x="83.8" y="69">10</text>
<text x="83.8" y="71.5">11</text>
<text x="84.4" y="66.4">9</text>
<text x="210.8" y="66.4">56</text>
<text x="210.8" y="69">55</text>
<text x="210.8" y="71.5">54</text>
<text x="55.8" y="73.9">R2</text>
<text x="63.9" y="73.9">4.7k</text>
<text x="83.8" y="74">12</text>
<text x="83.8" y="76.6">13</text>
<text x="210.8" y="74">53</text>
<text x="210.8" y="76.6">52</text>
<text x="83.8" y="79.1">14</text>
<text x="83.8" y="81.7">15</text>
<text x="210.8" y="79.1">51</text>
<text x="210.8" y="81.7">50</text>
<text x="10.3" y="85.9">B</text>
<text x="83.8" y="84.2">16</text>
<text x="210.8" y="84.2">49</text>
<text x="285.3" y="85.9">B</text>
<text x="83.8" y="91.8">17</text>
<text x="83.8" y="94.4">18</text>
<text x="210.8" y="94.4">48</text>
<text x="83.8" y="96.9">19</text>
<text x="83.8" y="99.4">20</text>
<text x="83.8" y="102">21</text>
<text x="210.8" y="96.9">47</text>
<text x="210.8" y="99.4">46</text>
<text x="210.8" y="102">45</text>
<text x="231.7" y="101.8">R14</text>
<text x="240.4" y="101.8">4.7k</text>
<text x="83.8" y="104.5">22</text>
<text x="83.8" y="107.1">23</text>
<text x="210.8" y="104.5">44</text>
<text x="210.8" y="107.1">43</text>
<text x="231.7" y="106.9">R16</text>
<text x="231.7" y="104.4">R15</text>
<text x="240.4" y="106.9">4.7k</text>
<text x="240.4" y="104.4">4.7k</text>
<text x="83.8" y="109.6">24</text>
<text x="83.8" y="112.1">25</text>
<text x="210.8" y="109.6">42</text>
<text x="210.8" y="112.1">41</text>
<text x="231.7" y="109.4">R17</text>
<text x="240.4" y="109.4">4.7k</text>
<text x="83.8" y="114.7">26</text>
<text x="83.8" y="117.2">27</text>
<text x="83.8" y="119.8">28</text>
<text x="210.8" y="114.7">40</text>
<text x="210.8" y="117.2">39</text>
<text x="210.8" y="119.8">38</text>
<text x="83.8" y="122.3">29</text>
<text x="83.8" y="124.8">30</text>
<text x="210.8" y="122.3">37</text>
<text x="210.8" y="124.8">36</text>
<text x="83.8" y="127.4">31</text>
<text x="83.8" y="129.9">32</text>
<text x="210.8" y="127.4">35</text>
<text x="210.8" y="129.9">34</text>
<text x="10.3" y="135.9">C</text>
<text x="210.8" y="132.5">33</text>
<text x="285.3" y="135.9">C</text>
<text x="148.3" y="140.4" transform="rotate(-90 148.3 140.4)">65</text>
<text x="182.2" y="147.7">1</text>
<text x="202.5" y="147.7">8</text>
<text x="182.2" y="150.2">2</text>
<text x="182.2" y="152.8">3</text>
<text x="182.2" y="155.3">4</text>
<text x="202.5" y="150.2">7</text>
<text x="202.5" y="152.8">6</text>
<text x="202.5" y="155.3">5</text>
<text x="10.3" y="185.9">D</text>
<text x="285.3" y="185.9">D</text>
<text x="35" y="199.9">1</text>
<text x="85" y="199.9">2</text>
<text x="135" y="199.9">3</text>
<text x="185" y="199.9">4</text>
<text x="235" y="199.9">5</text>
<text x="285" y="199.9">6</text>
</g>
<g font-size="1.8" fill="#008484">
<text x="45.6" y="20.8">+3V3</text>
<text x="52" y="20.8">+1V2</text>
<text x="228.5" y="20.8">+1V2</text>
<text x="242.5" y="20.8">+3V3</text>
<text x="63.5" y="26.3">C8</text>
<text x="63.5" y="28.8">33p</text>
<text x="79.1" y="26.1">C9</text>
<text x="79.1" y="28.6">33p</text>
<text x="76.8" y="35.8">25MHz</text>
<text x="78.8" y="33.2">Y1</text>
<text x="231.2" y="33.2">L1</text>
<text x="250.2" y="33.2">L2</text>
<text x="256.5" y="33.2">L3</text>
<text x="262.9" y="33.2">L4</text>
<text x="69.1" y="40.9">R4</text>
<text x="72.9" y="40.9">1M</text>
<text x="146.9" y="39.8">IC1</text>
<text x="229.4" y="40.9">10m</text>
<text x="250.2" y="40.9">10m</text>
<text x="256.5" y="40.9">10m</text>
<text x="262.9" y="40.9">10m</text>
<text x="88.4" y="47.2">OSCI</text>
<text x="144.3" y="42.3">LAN9253</text>
<text x="196.7" y="47.2">VDD33TXRX2</text>
<text x="267.3" y="45.9">C14</text>
<text x="272.8" y="45.9">0.1u</text>
<text x="88.4" y="49.8">OSCO</text>
<text x="88.4" y="52.3">OSCVDD12</text>
<text x="203.8" y="49.8">TXNB</text>
<text x="203.9" y="52.3">TXPB</text>
<text x="21.5" y="56.1">C1</text>
<text x="26.4" y="56.1">0.1u</text>
<text x="31.7" y="58.6">C7</text>
<text x="36.8" y="58.6">1u</text>
<text x="88.4" y="54.8">OSCVSS</text>
<text x="88.4" y="57.4">VDD33</text>
<text x="88.4" y="59.9">VDDCR_1</text>
<text x="199.2" y="59.9">VDD12TX2</text>
<text x="203.5" y="54.8">RXNB</text>
<text x="203.6" y="57.4">RXPB</text>
<text x="272.4" y="58.6">C17</text>
<text x="277.8" y="58.6">0.1u</text>
<text x="21.5" y="61.2">C2</text>
<text x="88.4" y="62.5">REG_EN</text>
<text x="88.4" y="65">CLK_25/CLK_25_EN/XTAL_MODE</text>
<text x="198.4" y="62.5">VDD33BIAS</text>
<text x="203.1" y="65">RBIAS</text>
<text x="245.7" y="63.7">R22</text>
<text x="255.1" y="63.7">12.1k</text>
<text x="262.2" y="61.2">C12</text>
<text x="267.7" y="61.2">0.1u</text>
<text x="55.8" y="71.3">R1</text>
<text x="88.4" y="67.5">ERRLED/PME/100FD_B/LEDPOL4</text>
<text x="88.4" y="70.1">WAIT_ACK/PME/LATCH0//EE_EMUL_SPI3</text>
<text x="199.2" y="67.5">VDD12TX1</text>
<text x="203.7" y="70.1">RXPA</text>
<text x="272.4" y="66.3">C18</text>
<text x="277.8" y="66.3">0.1u</text>
<text x="88.4" y="72.6">RST#</text>
<text x="88.4" y="75.2">D2/AD2/SOF/SIO2/EE_EMUL_SPI0</text>
<text x="88.4" y="77.7">D1/AD1/EOF/SO/SIO1</text>
<text x="203.7" y="72.6">RXNA</text>
<text x="204" y="77.7">TXNA</text>
<text x="204" y="75.2">TXPA</text>
<text x="25.1" y="79">0.1u</text>
<text x="31.7" y="79">C3</text>
<text x="88.4" y="80.2">VDDIO_1</text>
<text x="88.4" y="82.8">D14/AD14/DIGIO8/GPI8/GPO8/MII_TXD3/TX_SHIFT1</text>
<text x="184.9" y="82.8">D5/AD5/OUTVALID/SCS#</text>
<text x="196.7" y="80.2">VDD33TXRX1</text>
<text x="231.7" y="81.5">R13</text>
<text x="240.4" y="81.5">4.7k</text>
<text x="267.3" y="79">C15</text>
<text x="272.8" y="79">0.1u</text>
<text x="88.4" y="85.3">D13/AD13/DIGIO7/GPI7/GPO7/MII_TXD2/TX_SHIFT0</text>
<text x="172.3" y="85.3">D4/AD4/DIGIO3/GPI3/GPO3/MII_LINK</text>
<text x="88.4" y="92.9">D0/AD0/WD_STATE/SI/SIO0</text>
<text x="88.4" y="95.5">SYNC1/LATCH1/PME</text>
<text x="159.3" y="95.5">LINKACTLED0/TDO/CHIP_MODE0/100FD_A/LEDPOL0</text>
<text x="245.7" y="94.2">R23</text>
<text x="254.4" y="94.2">4.7k</text>
<text x="26.6" y="99.3">C4</text>
<text x="31.5" y="99.3">0.1u</text>
<text x="88.4" y="98">D9/AD9/LATCH_IN/SCK</text>
<text x="88.4" y="100.6">VDDIO_2</text>
<text x="169.4" y="100.6">LINKACTLED1/TDI/CHIP_MODE1/LEDPOL1</text>
<text x="200.8" y="98">VDDIO_5</text>
<text x="245.7" y="99.3">R24</text>
<text x="254.4" y="99.3">4.7k</text>
<text x="267.3" y="96.7">C16</text>
<text x="272.8" y="96.7">0.1u</text>
<text x="88.4" y="103.1">D12/AD12/DIGIO6/GPI6/GPO6/MII_TXD1/100FD_B</text>
<text x="88.4" y="105.6">D11/AD11/DIGIO5/GPI5/GPO5/MII_TXD0/100FD_A</text>
<text x="156.6" y="103.1">RUNLED/STATE_RUNLED/E2PSIZE/EE_EMUL0/LEDPOL3</text>
<text x="197.2" y="105.6">IRQ/LATCH1</text>
<text x="26.6" y="109.4">C5</text>
<text x="31.5" y="109.4">0.1u</text>
<text x="60.9" y="112">R3</text>
<text x="69" y="112">4.7k</text>
<text x="88.4" y="108.2">D10/AD10/DIGIO4/GPI4/GPO4/MII_TXEN</text>
<text x="88.4" y="110.7">VDDCR_2</text>
<text x="88.4" y="113.3">A1/ALELO/OE_EXT/MII_CLK25//EE_EMUL_SPI2</text>
<text x="187" y="110.7">EESDA/TMS/EE_EMUL1</text>
<text x="187.2" y="108.2">EESCL/TCK/EE_EMUL2</text>
<text x="199.1" y="113.3">TESTMODE</text>
<text x="88.4" y="115.8">A3/BE0/DIGIO11/GPI11/GPO11/MII_RXDV</text>
<text x="88.4" y="118.3">A4/BE1/DIGIO12/GPI12/GPO12/MII_RXD0</text>
<text x="171.9" y="115.8">D8/AD8/DIGIO2/GPI2/GPO2/MII_MDIO</text>
<text x="172.5" y="118.3">D7/AD7/DIGIO1/GPI1/GPO1/MII_MDC</text>
<text x="272.4" y="119.6">C19</text>
<text x="277.8" y="119.6">0.1u</text>
<text x="88.4" y="120.9">CS/DIGIO13/GPI13/GPO13/MII_RXD1</text>
<text x="88.4" y="123.4">A2/ALEHI/DIGIO10/GPI10/GPO10/LINKACTLED2/_EE_EMUL_ALELO_POL/MII_LINKPOL/LEDPOL2</text>
<text x="88.4" y="126">WR/ENB/DIGIO14/GPI14/GPO14/MII_RXD2</text>
<text x="170.5" y="126">D6/AD6/DIGIO0/GPI0/GPO0/MII_RXCLK</text>
<text x="200.2" y="120.9">VDDCR_3</text>
<text x="200.8" y="123.4">VDDIO_4</text>
<text x="262.2" y="122.1">C13</text>
<text x="267.7" y="122.1">0.1u</text>
<text x="26.6" y="129.8">C6</text>
<text x="31.5" y="129.8">0.1u</text>
<text x="88.4" y="128.5">RD/RD_WR/DIGIO15/GPI15/GPO15/MII_RXD3</text>
<text x="88.4" y="131">VDDIO_3</text>
<text x="171.6" y="128.5">D3/AD3/WD_TRIG/SIO3/EE_EMUL_SPI1</text>
<text x="189.1" y="131">SYNC0/LATCH0/PME</text>
<text x="231.7" y="127.2">R18</text>
<text x="240.4" y="127.2">4.7k</text>
<text x="149.5" y="135.8" transform="rotate(-90 149.5 135.8)">VSS</text>
<text x="165.6" y="133.6">A0/D15/AD15/DIGIO9/GPI9/GPO9/MII_RXER</text>
<text x="228.5" y="136.4">+3V3</text>
<text x="244.4" y="136.5">R19</text>
<text x="253.1" y="137.9">RUNLED</text>
<text x="255.5" y="135.3">D1</text>
<text x="191.4" y="142.6">IC2</text>
<text x="209.4" y="142.7">+3V3</text>
<text x="244.3" y="139">4.7k</text>
<text x="146.6" y="146.9">GND</text>
<text x="186.2" y="148.8">A0</text>
<text x="186.5" y="145.2">24FC512-I_P</text>
<text x="196.1" y="148.8">VCC</text>
<text x="244.3" y="147.9">4.7k</text>
<text x="244.4" y="145.4">R20</text>
<text x="254" y="146.8">LINK1</text>
<text x="255.5" y="144.2">D2</text>
<text x="186.2" y="151.4">A1</text>
<text x="186.2" y="153.9">A2</text>
<text x="196.2" y="153.9">SCL</text>
<text x="197" y="151.4">WP</text>
<text x="244.4" y="154.3">R21</text>
<text x="254" y="155.7">LINK0</text>
<text x="255.5" y="153.1">D3</text>
<text x="95.3" y="161.5">R5</text>
<text x="101.6" y="161.5">49.9</text>
<text x="141" y="161.5">R9</text>
<text x="147.3" y="161.5">49.9</text>
<text x="186.2" y="156.4">VSS</text>
<text x="196.1" y="156.4">SDA</text>
<text x="244.3" y="156.8">4.7k</text>
<text x="95.3" y="164.1">R6</text>
<text x="101.6" y="164.1">49.9</text>
<text x="141" y="164.1">R10</text>
<text x="147.3" y="164.1">49.9</text>
<text x="172" y="163.4">GND</text>
<text x="210.1" y="163.4">GND</text>
<text x="262.1" y="165.3">GND</text>
<text x="279.9" y="162.2">GND</text>
<text x="95.3" y="176.8">R8</text>
<text x="95.3" y="174.2">R7</text>
<text x="101.6" y="176.8">49.9</text>
<text x="101.6" y="174.2">49.9</text>
<text x="141" y="174.2">R11</text>
<text x="141" y="176.8">R12</text>
<text x="147.3" y="174.2">49.9</text>
<text x="147.3" y="176.8">49.9</text>
<text x="112.2" y="184.8">C10</text>
<text x="157.9" y="184.8">C11</text>
<text x="112.2" y="187.4">0,022u</text>
<text x="157.9" y="187.4">0,022u</text>
<text x="13.2" y="195.2">GND</text>
<text x="107.2" y="193.9">GND</text>
<text x="152.9" y="193.9">GND</text>
</g>
<g font-size="1.8">
<text x="216.5" y="46">VDD33TXRX2</text>
<text x="223.3" y="53.6">RXBN</text>
<text x="223.6" y="48.5">TXBN</text>
<text x="223.7" y="51.1">TXBP</text>
<text x="223.4" y="56.2">RXBP</text>
<text x="68.6" y="71.4">RST#</text>
<text x="68.6" y="66.3">ERRLED</text>
<text x="223.5" y="71.4">RXAN</text>
<text x="223.6" y="68.9">RXAP</text>
<text x="68.6" y="76.5">SIO1/SO</text>
<text x="68.6" y="73.9">SIO2</text>
<text x="223.8" y="76.5">TXAN</text>
<text x="223.9" y="73.9">TXAP</text>
<text x="68.6" y="81.6">DIGIO8</text>
<text x="216.5" y="79">VDD33TXRX1</text>
<text x="223.4" y="81.6">SCS#</text>
<text x="68.6" y="84.1">DIGIO7</text>
<text x="222.1" y="84.1">DIGIO3</text>
<text x="68.6" y="94.3">SYNC1</text>
<text x="68.6" y="91.7">SIO0/SI</text>
<text x="216.2" y="94.3">LINKACTLED0</text>
<text x="68.6" y="96.8">SCK</text>
<text x="68.6" y="101.9">DIGIO6</text>
<text x="216.2" y="99.3">LINKACTLED1</text>
<text x="221" y="101.9">RUNLED</text>
<text x="68.6" y="104.4">DIGIO5</text>
<text x="68.6" y="107">DIGIO4</text>
<text x="224.9" y="107">SCL</text>
<text x="225.2" y="104.4">IRQ</text>
<text x="224.8" y="109.5">SDA</text>
<text x="68.6" y="117.1">DIGIO12</text>
<text x="68.6" y="114.6">DIGIO11</text>
<text x="68.6" y="119.7">DIGIO13</text>
<text x="222.1" y="117.1">DIGIO1</text>
<text x="222.1" y="114.6">DIGIO2</text>
<text x="68.6" y="122.2">DIGIO10</text>
<text x="68.6" y="124.7">DIGIO14</text>
<text x="222.1" y="124.7">DIGIO0</text>
<text x="68.6" y="127.3">DIGIO15</text>
<text x="222.3" y="129.8">SYNC0</text>
<text x="224" y="127.3">SIO3</text>
<text x="222.1" y="132.4">DIGIO9</text>
<text x="21.6" y="142.5">SYNC0</text>
<text x="21.6" y="140">RST#</text>
<text x="52.1" y="142.5">SIO1/SO</text>
<text x="52.1" y="140">SIO0/SI</text>
<text x="265.5" y="140">RUNLED</text>
<text x="21.6" y="147.6">IRQ</text>
<text x="21.6" y="145.1">SYNC1</text>
<text x="52.1" y="147.6">SIO3</text>
<text x="52.1" y="145.1">SIO2</text>
<text x="82.5" y="147.6">VDD33TXRX1</text>
<text x="226.1" y="148.9">LINKACTLED1</text>
<text x="52.1" y="150.1">SCK</text>
<text x="52.1" y="152.7">SCS#</text>
<text x="82.5" y="150.1">VDD33TXRX2</text>
<text x="207" y="155.2">SDA</text>
<text x="207.1" y="152.7">SCL</text>
<text x="52.1" y="160.3">RUNLED</text>
<text x="52.1" y="157.8">ERRLED</text>
<text x="82.5" y="156.5">RXAP</text>
<text x="82.5" y="161.6">VDD33TXRX1</text>
<text x="128.3" y="161.6">VDD33TXRX2</text>
<text x="128.3" y="156.5">RXBP</text>
<text x="226.1" y="157.8">LINKACTLED0</text>
<text x="52.1" y="162.8">LINKACTLED1</text>
<text x="52.1" y="165.4">LINKACTLED0</text>
<text x="82.5" y="166.7">RXAN</text>
<text x="128.3" y="166.7">RXBN</text>
<text x="21.6" y="171.7">DIGIO0</text>
<text x="52.1" y="171.7">DIGIO8</text>
<text x="82.5" y="169.2">TXAP</text>
<text x="128.3" y="169.2">TXBP</text>
<text x="21.6" y="179.4">DIGIO3</text>
<text x="21.6" y="174.3">DIGIO1</text>
<text x="21.6" y="176.8">DIGIO2</text>
<text x="52.1" y="176.8">DIGIO10</text>
<text x="52.1" y="174.3">DIGIO9</text>
<text x="52.1" y="179.4">DIGIO11</text>
<text x="82.5" y="179.4">TXAN</text>
<text x="82.5" y="174.3">VDD33TXRX1</text>
<text x="128.3" y="179.4">TXBN</text>
<text x="128.3" y="174.3">VDD33TXRX2</text>
<text x="21.6" y="181.9">DIGIO4</text>
<text x="21.6" y="184.4">DIGIO5</text>
<text x="52.1" y="184.4">DIGIO13</text>
<text x="52.1" y="181.9">DIGIO12</text>
<text x="21.6" y="187">DIGIO6</text>
<text x="21.6" y="189.5">DIGIO7</text>
<text x="52.1" y="189.5">DIGIO15</text>
<text x="52.1" y="187">DIGIO14</text>
</g>
<g font-size="1.8" fill="#848400">
<text x="37" y="141.2">RESET</text>
<text x="37" y="143.7">SYNC0</text>
<text x="67.5" y="141.2">SIO0/SI</text>
<text x="67.5" y="143.7">SIO1/SO</text>
<text x="37" y="146.3">SYNC1</text>
<text x="37" y="148.8">IRQ</text>
<text x="67.5" y="146.3">SIO2</text>
<text x="67.5" y="148.8">SIO3</text>
<text x="98" y="148.8">VDD33TXRX1</text>
<text x="67.5" y="153.9">SS</text>
<text x="67.5" y="151.4">SCK</text>
<text x="98" y="151.4">VDD33TXRX2</text>
<text x="67.5" y="161.5">RUNLED</text>
<text x="67.5" y="159">ERRLED</text>
<text x="117" y="161.5">RXPA</text>
<text x="162.8" y="161.5">RXPB</text>
<text x="67.5" y="166.6">LINKLED1</text>
<text x="67.5" y="164.1">LINKLED0</text>
<text x="117" y="164.1">RXNA</text>
<text x="162.8" y="164.1">RXNB</text>
<text x="37" y="172.9">GPIO0</text>
<text x="67.5" y="172.9">GPIO8</text>
<text x="37" y="178">GPIO2</text>
<text x="37" y="175.5">GPIO1</text>
<text x="67.5" y="178">GPIO10</text>
<text x="67.5" y="175.5">GPIO9</text>
<text x="117" y="176.8">TXNA</text>
<text x="117" y="174.2">TXPA</text>
<text x="162.8" y="174.2">TXPB</text>
<text x="162.8" y="176.8">TXNB</text>
<text x="37" y="180.6">GPIO3</text>
<text x="37" y="185.6">GPIO5</text>
<text x="37" y="183.1">GPIO4</text>
<text x="67.5" y="185.6">GPIO13</text>
<text x="67.5" y="183.1">GPIO12</text>
<text x="67.5" y="180.6">GPIO11</text>
<text x="37" y="188.2">GPIO6</text>
<text x="37" y="190.7">GPIO7</text>
<text x="67.5" y="190.7">GPIO15</text>
<text x="67.5" y="188.2">GPIO14</text>
</g>
</svg>
